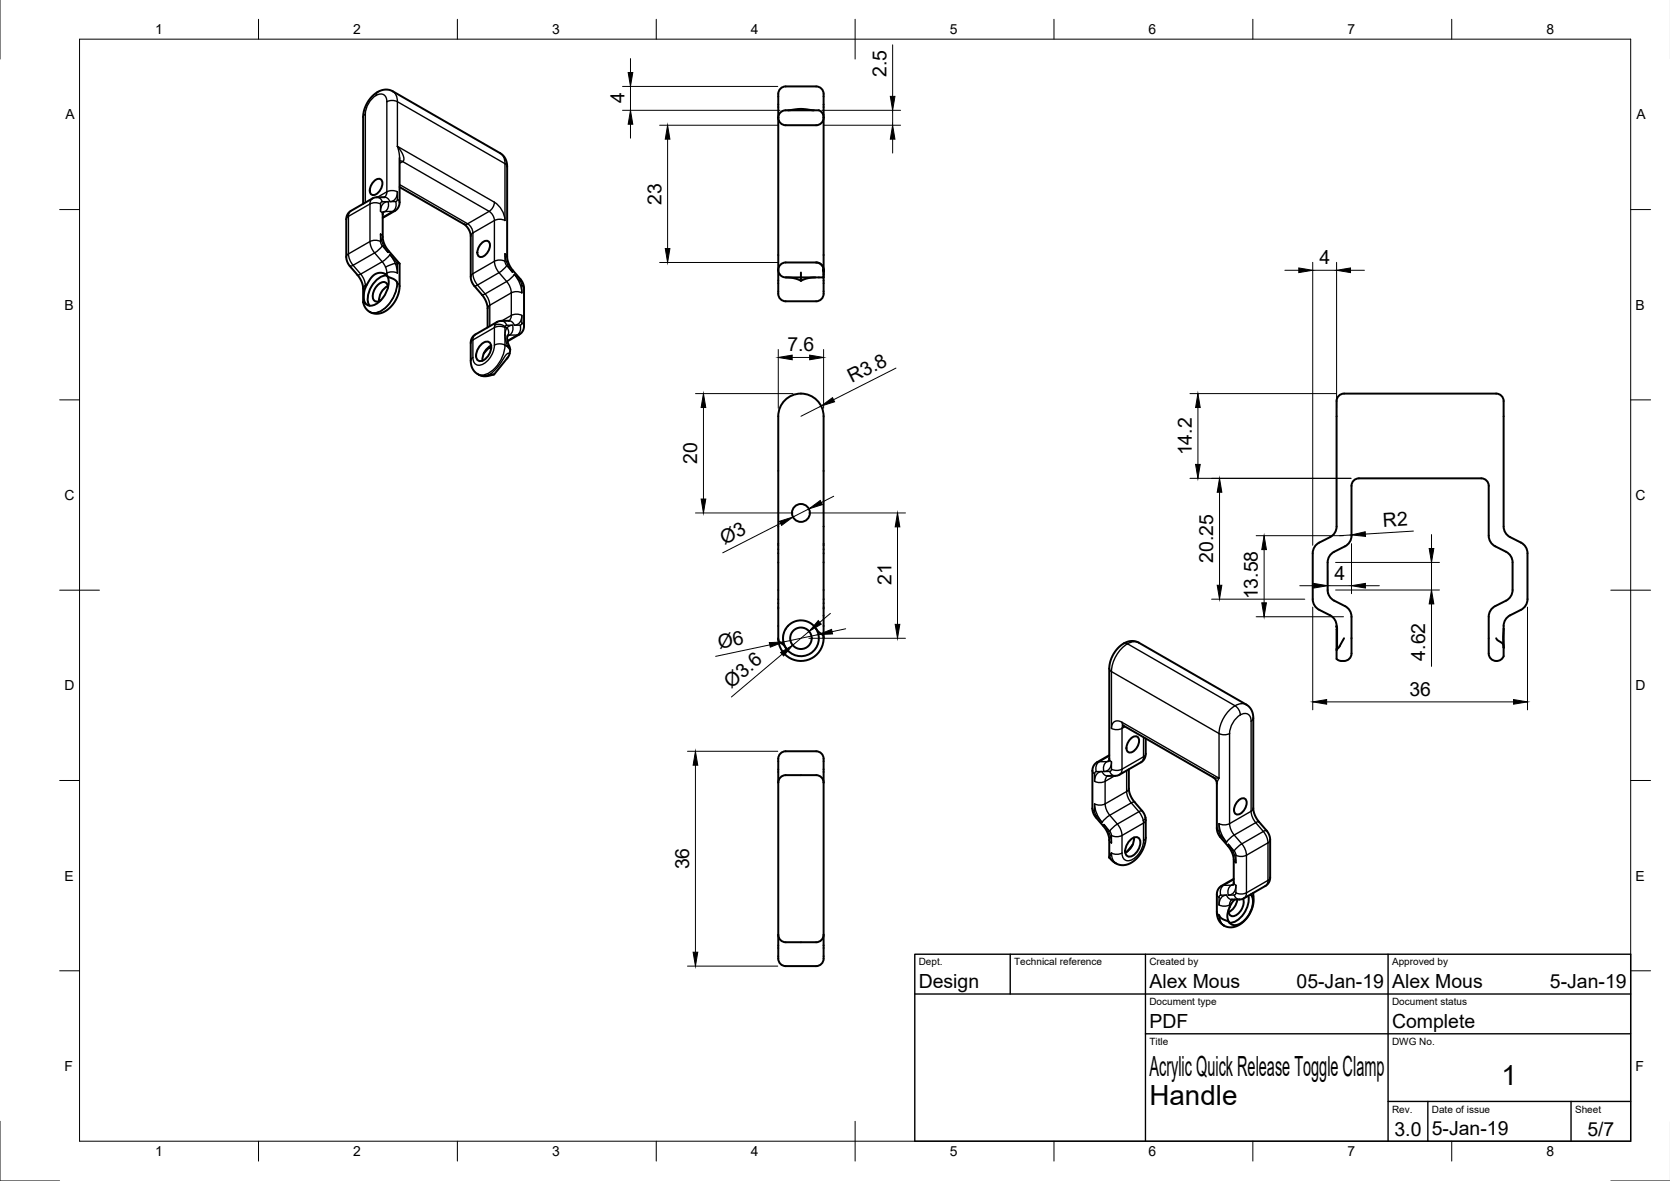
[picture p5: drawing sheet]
<svg xmlns="http://www.w3.org/2000/svg" width="420mm" height="297mm" viewBox="0 0 420 297" stroke-linecap="round" stroke-linejoin="round" font-family="sans-serif">
<!-- layer: Visible -->
<g fill="none" stroke="#000" stroke-width=".5">
<path d="M100.5 39.7l-.1 12-.8 1.2-3.3 1.9M195.8 29.6a2.08 2.08 0 0 0 2.3 1.9h6.9a2.09 2.09 0 0 0 2.2-1.9M195.8 29.6v38.3M198.2 27.7l3.2-.3 3.4 .3M207.2 29.5v38.4a1.88 1.88 0 0 0-1.9-1.9M207.2 29.5v-5.5a2.08 2.08 0 0 0-1.9-2.3h-7.6a2.09 2.09 0 0 0-1.9 2.3v5.6M207.2 29.5a1.75 1.75 0 0 0-1.2-1.8l-8.6 .1-1.1 .6-.5 1.2M91.4 51.3v-22.8l.6-1.8 1-1.7 1.4-1.5 1.5-.7 1.4-.3 1.4 .4 27.8 16.1 .8 1.2 .3 1.5v23.5l.9 2.1 2.9 3.6 .4 1.6-.1 10.3-.8 1.2-3.2 1.8M94.2 45.5a1.13 1.13 0 0 1 1.6-.4 1.13 1.13 0 0 1 .4 1.5 2.51 2.51 0 0 1-2.7 2.4 2.52 2.52 0 0 1 .7-3.5zM96.4 53.3l-.1 6.3 .2 1.2 1 2 3 3.5M96.7 49.6h-2.1l-.8 .3-5.7 3.3-.6 .7-.3 .8v10.5l.5 1.4 2.5 2.8 .8 1.6 .4 1.3v3.7M96.7 49.6h.1"/>
<path d="M100.5 47.1l16.2 9.3 1.1 1.1 .6 1.7 .1 11 .5 1.3 2.5 3 .9 1.7 .3 1.3v4.9M97.3 69.3l2.1 1.1 .6 .8M97.3 69.3l-.8-.6-1.2-.1-1.1 .5-.9 .9-1.1 1.8-.5 1.3-.2 2.1 .4 1.1M97.3 69.3a5.5 5.5 0 0 1-1.6 6.3 2.9 2.9 0 0 1-3.4 1l-.4-.3M97.3 69.3a5.4 5.4 0 0 0-4.6 4.4 3.9 3.9 0 0 0 .3 3.2M97.6 72a4 4 0 0 0-2.2 3.7M97.6 72.4a1.25 1.25 0 0 0-.7-1.4 1.25 1.25 0 0 0-1.6 .4 3.3 3.3 0 0 0-1.1 4.2 1.3 1.3 0 0 0 1.6-.1M100 66.2l.5 .1v6.4l-.6 2-1.2 2-1 1-1 .7-1.1 .4-1.1 .1-1.1-.3-1-.6-.7-1-.3-1 .5 .3M121.3 61.1a1.13 1.13 0 0 1 1.5-.4 1.13 1.13 0 0 1 .4 1.5 2.51 2.51 0 0 1-2.6 2.4 2.52 2.52 0 0 1 .7-3.5zM195.8 67.9v5.6a2.08 2.08 0 0 0 1.9 2.3h7.6a2.08 2.08 0 0 0 1.9-2.3v-5.2M195.8 67.9l.4 1.2 1.1 .6 9.5 .1a.38 .38 0 0 0 .5-.2 .38 .38 0 0 0-.1-.5v-.8M197.9 69.8l1.9 .2 1.7 .6"/>
<path d="M201.5 68.5v2.1M205.1 69.8l-1.9 .2-1.7 .6M205.3 66l.7 .2 .7 .4 .4 .7 .1 1v-.4M205.3 66h-7.2a2.08 2.08 0 0 0-2.3 1.9M207.2 68.3h.1M120.8 86.9a1.63 1.63 0 0 1 2.5-.6 3.5 3.5 0 0 1-2.6 4.5 1.63 1.63 0 0 1-.7-2.4zM123.6 86.9a4 4 0 0 0-2.2 3.8M123.6 87l-1.9 1.9M123.6 87.5l-.7 .1M127.7 84.4v1.3l.7 2.2M127.8 87.3l.6 .6M128.1 80.7h-2.1l-.8 .2-5.6 3.2-.6 .6-.4 .7-.2 .9v4.6l.5 1.8a3.5 3.5 0 0 0 1.6 1.6l1.5 .3 2.2-.4"/>
<path d="M128.1 80.7h.1M128.4 87.9l-.3 1.3-.4 .8-3.4 4.1h-.8M205.3 158.2l1.9 1.8a5.7 5.7 0 0 1-5.3 6.2 5.7 5.7 0 0 1-6.1-5.4M205.3 158.2a4.5 4.5 0 0 1-1.4 6.2 4.5 4.5 0 0 1-6.2-1.5M205.3 158.2l-1.2-1.4-1.7-.7h-1.8l-1.7 .7a4.5 4.5 0 0 0-1.2 6.1M336.3 157.5l.1 .4M336.4 157.9h.1M336.4 157.9v5.2M378.3 158.2a3.2 3.2 0 0 1 1.7-3.4l2.7-1.4a3 3 0 0 0 1.6-2.7v-11.6a3 3 0 0 0-1.6-2.6l-2.7-1.4a3 3 0 0 1-1.7-2.7v-31.1a2.08 2.08 0 0 0-1.9-2.3h-38.2a2.08 2.08 0 0 0-1.9 2.3v31.1a3 3 0 0 1-1.7 2.7l-2.7 1.4a3 3 0 0 0-1.6 2.6v11.6a3 3 0 0 0 1.6 2.7l2.7 1.4a3.3 3.3 0 0 1 1.7 3v5.3M378.3 158.2v4.7M195.8 160.8l.2 .5 1.1 .9 .6 .7M207.2 160.5v-55.8a5.7 5.7 0 0 0-5.7-5.7 5.7 5.7 0 0 0-5.7 5.7v56.1"/>
<path d="M338.2 160.5l-1.2 2.2-.7 .8 .1-.4M376.4 160.5l.4 .5 1.3 .9 .2 1M378.3 162.9v2a1.92 1.92 0 0 1-2.2 1.3 1.92 1.92 0 0 1-1.6-2.1v-9a3 3 0 0 1 1.7-2.7l2.7-1.3a3 3 0 0 0 1.7-2.7v-6.9a3 3 0 0 0-1.7-2.7l-2.7-1.4a3 3 0 0 1-1.7-2.7v-12.5a1.87 1.87 0 0 0-1.8-1.9h-30.8a1.87 1.87 0 0 0-1.9 1.9v12.5a3 3 0 0 1-1.6 2.7l-2.7 1.4a3 3 0 0 0-1.7 2.7v6.9a3 3 0 0 0 1.7 2.7l2.7 1.3a2.99 2.99 0 0 1 1.6 2.7v8.9a2.08 2.08 0 0 1-1.8 2.2h-1.2l-.7-.5 .1-2.6M195.8 196.8a2.08 2.08 0 0 1 2.3-1.8h6.9a2.09 2.09 0 0 1 2.2 1.8M195.8 196.8v-5.6a2.08 2.08 0 0 1 1.9-2.2h7.6a2.09 2.09 0 0 1 1.9 2.2v5.6M195.8 196.8v38.3M207.2 196.8v38.3M278.6 195.2h.1M279 191.5l.1-24.2 .5-1.8 1.1-1.8 1.3-1.3 1.5-.9 1.5-.3 1.4 .4 27.2 15.6 .8 .7 .6 1.1 .3 1.4v23.2l.3 1.1 .6 1.2 2.7 3.3 .6 1.3 .1 10.4-.3 1-.7 .8-5.7 3.3-.8 .2-2.2 .1M279.1 190l-3.5 2-.6 .8-.2 1.1 .1 10 .5 1.3 2.6 3 .8 1.6 .3 1.3v4.6M282.4 182.4l22.9 13.1 .5 .5 .3 1.1 .1 11.6 .5 1.5 2.6 3.1 .9 1.8 .2 1.1-.1 6.4M284 193.5v5l.3 1.3 .8 1.5 2.5 3 .6 1.3 .1 5.1-.2 1.4-.6 1.6-1 1.6-1.2 1.2-1.4 .8-1.2 .3-1.3-.2-1.2-.6-1.1-1.1"/>
<path d="M284.6 185.7a1.13 1.13 0 0 1 1.5-.4 1.13 1.13 0 0 1 .4 1.5 2.52 2.52 0 0 1-2.6 2.4 2.52 2.52 0 0 1 .7-3.5zM288.3 185.7l-.1 4.3-.2 .7-.5 .7-6.1 3.6-2.8 .2M279.6 214.6l-.5 1.1M284.2 211.5a1.63 1.63 0 0 1 2.4-.6 3.5 3.5 0 0 1-2.6 4.6 1.63 1.63 0 0 1-.7-2.5zM285 212.5l-1.4 1.7M285.3 210.6a4 4 0 0 1-2.2 3.8M311.6 201.3a1.13 1.13 0 0 1 1.6-.4 1.13 1.13 0 0 1 .4 1.5 2.52 2.52 0 0 1-2.7 2.4 2.52 2.52 0 0 1 .7-3.5zM195.8 235.1a2.08 2.08 0 0 0 2.3 1.9h6.9a2.09 2.09 0 0 0 2.2-1.9M195.8 235.1v5.6a2.08 2.08 0 0 0 1.9 2.3h7.6a2.08 2.08 0 0 0 1.9-2.3v-5.6M306.7 230.1l.6 .9 2.1 1.1M310.4 221l-3.3 2-.9 1.2v5.9l.4 1.2 .7 1.1 1.4 .7 1.3 .1 1.5-.4 1.2-.9 1.3-1.4 .9-1.8 .5-1.6-.1-1.7M310.7 226.2l-1.1 1.4-.7 2-.1 1.3 .6 1.2"/>
<path d="M311.3 226.2a4.1 4.1 0 0 1-2.2 3.2M312.7 226.1a3.6 3.6 0 0 1-2.5 4.3 1.19 1.19 0 0 1-1.1-1.5M314.1 225.3a6.4 6.4 0 0 1-4.3 6.8h-.5M314.7 225l.1 .1M314.8 225.1l.3 .3h.2M314.8 225.1a5.5 5.5 0 0 1-1.6 6.3 2.9 2.9 0 0 1-3.5 1.1l-.3-.4M315.3 224.6v.8"/>
<circle cx="201.5" cy="129" r="2.25"/>
<circle cx="201.5" cy="160.5" r="2.7"/>
</g>
<!-- layer: Visible Narrow -->
<g fill="none" stroke="#000" stroke-width=".35">
<path d="M91.9 28.7v22.3M91.9 28.7l-.5 .8M94.6 24a6 6 0 0 0-2.7 4.7M94.6 24a1.66 1.66 0 0 1 1.9-.2 1.66 1.66 0 0 1 .8 1.8M95 23.1l-.3 .4-.1 .5M97.3 25.6v22.6M97.3 25.6l1.4-.3 1.3 .3M98.8 23l.9 1 .3 1.6M100 36.8l.5 2.9M100 36.8l1 1.3 .5 1.3a1.06 1.06 0 0 1-.2 1.2M100 25.6l27 15.6M100 25.6v11.2"/>
<path d="M100 36.8l24.4 14.1M125.9 38.5l.8 1.1 .3 1.6M87.7 54.4v9.5M87.7 54.4l-.6 .8M88.3 53a1.5 1.5 0 0 0-.6 1.4M93.1 51.3l-5.4 3.1M93.1 51.3v9.4M93.1 51.3l1.3-.3 1.3 .3M93.7 49.9a1.5 1.5 0 0 0-.6 1.4M94.8 49.6l.7 .2 .5 .5 .2 .4-.3 .1-.2 .5M95.7 58.9l.6 .7M95.7 53.2l.6 .7"/>
<path d="M95.7 51.3v1.9M95.7 58.9v1.8M95.7 58.9l.2 1.3 .5 1.4 1.2 1.9M96.9 53.2h1.9l-2.5 1.4M96.9 53.2l-.6 .3M96.9 53.2l-.5 .1M97.3 48.2l-2.4 1.4M97.3 48.2a1.53 1.53 0 0 1-.6 1.4l.7 .2 .7 .9M97.3 48.2l1.4-.3 1.3 .3M97.6 50.7h-1.4M97.6 50.7a2.12 2.12 0 0 1-.7 2.5M97.6 50.7a2.09 2.09 0 0 0-1.9 2.5"/>
<path d="M99.5 50.7h-1.4M99.5 50.7a2.11 2.11 0 0 1-.7 2.5l.6-.2M100 50.1l.5 .8M100 48.2v1.9M100 48.2a2.09 2.09 0 0 1-1.9 2.5M100 50.1l-.1 .3-.4 .3M100.5 46.4l17.2 9.9 5.4-3.1M100.5 40.5l.8 .1M101.3 40.6l21.8 12.6M101.3 40.6l-.8 .5M116.7 56.4l1-.1 .3 .2 .8 1.2 .2 .9M119 58.6v10.2"/>
<path d="M119 58.6l-.6 .7M123.1 53.2l.9 1 .4 1.3M124.4 55.5l-5.4 3.1M124.4 55.5v10.2M124.4 50.9a5.9 5.9 0 0 1 2.6 4.6M124.4 50.9l-.4 1.3-.9 1M124.4 55.5l1.3-.4 1.3 .4M127 41.2l.6 .7M127 41.2v14.3M87.7 63.9l-.6 .7M87.7 63.9l.3 1.4 .8 1.4M88.8 66.7l2 2.2"/>
<path d="M88.8 66.7l-.8 .2M90.8 68.9l.8 1.4 .3 1.5M90.8 68.9l-.9 .2M91.9 71.8v.6M91.9 71.8l-.5 .8M92.3 71.6l-.4 .2M93.1 60.7l-5.4 3.2M93.1 60.7l.3 1.5 .8 1.4M93.1 60.7l1.3-.3 1.3 .3M94.2 63.6l-5.4 3.1M94.2 63.6l2 2.2M95.7 60.7l.5 1.1"/>
<path d="M96.2 65.8l-5.4 3.1M96.2 65.8l.8 1.4M96.2 61.8l1.4 1.7M96.2 61.8l-1.1 1.2-.8 .6M97 67.2l.3 1.5M97.3 68.7v.6M97.3 68.7l-.4 .2M97.3 68.7l1.4-.3 1.3 .3M97.7 63l-.1 .5M98.1 64l1.9 2.2v.4M98.1 64l1.4 2.3M98.1 64l-1 1.2-.9 .6"/>
<path d="M99.5 66.3l-2.5 .9M99.5 66.3l.5 .3M99.5 66.3l.5 2.4M99.9 71a8.3 8.3 0 0 1-5.4 7.7l-1.5-.3M100 66.6v2.1M100.5 72l-.5-.8a8.4 8.4 0 0 1-5.2 7.5h-1.2l-.5-.2M119 68.8l.3 1.5 .8 1.4M119 68.8l-.6 .8M120.1 71.7l2 2.2M120.1 71.7l-.8 .2M122.1 73.9l.8 1.4 .3 1.5M122.1 73.9l-.9 .2"/>
<path d="M123.2 76.8v5.2M123.2 76.8l-.5 .7M124.4 65.7l-5.4 3.1M124.4 65.7l1.3-.3 1.3 .3M124.4 65.7l.3 1.5 .9 1.4M125.6 68.6l-5.5 3.1M125.6 68.6l1.9 2.2M127 63.8l.6 .8M127 63.8v1.9M127 65.7l.5 1.1M127 63.8l.2 1.4 .5 1.4 1.2 1.9M127.5 70.8l-5.4 3.1"/>
<path d="M127.5 70.8l.8 1.4 .3 1.5M127.5 66.8l1.4 1.7M127.5 66.8l-1 1.1-.9 .7M128.6 73.7l-5.4 3.1M128.6 79.3l-2.3 1.4M128.6 73.7v5.6M128.6 79.3a1.53 1.53 0 0 1-.5 1.4l.6 .2 .7 .9M128.6 73.7l1.4-.4 1.3 .4M128.6 79.3l1.4-.3 1.3 .3M129 68l-.1 .5M129.4 69l1.5 1.7M129.4 69l1.2 1.9 .5 1.4 .2 1.4"/>
<path d="M129.4 69l-1 1.2-.9 .6M130.9 70.7l.4 1.1M130.9 70.2v.5M131.3 71.8v1.9M131.3 79.3v1.9M131.3 79.3a2.09 2.09 0 0 1-1.9 2.5M131.3 71.8l.5 .7M119 89.9l-.6 .8M119.6 84.1a1.5 1.5 0 0 0-.6 1.4l-.6 .8M123.6 87.4h-.5M124.4 82.4l-5.4 3.1v4.4M124.4 82.4v4.4"/>
<path d="M124.4 82.4l1.3-.3 1.3 .3M124.4 86.8a5.6 5.6 0 0 1-3.6 5 1.58 1.58 0 0 1-1.8-1.9M124.5 81.8l-.1 .6M124.5 81.8l1.3-.2 1.3 .6M125 81l-.5 .8M126.1 80.7l1 .4 .4 .7M127 86.8l-1.3-.3-1.3 .3M127 82.4l.1 2.8 .7 2.1-.5-.3M127 86.8l.3 .2M127 86.8a8.4 8.4 0 0 1-5.1 7.5h-1.2l-.5-.2M127.1 82.2l-.1 .2M127.1 82.2l.5 .3"/>
<path d="M127.3 87h.1M127.5 81.8l-.4 .4M127.6 82.5l-.5 1.2-.1 3.1M127.6 82.5a1.61 1.61 0 0 1 .1 1.9M128.2 88.9h-.4l-.4 .3-1.9 2.8-1.4 1.5a3.4 3.4 0 0 1-3.6 .8M128.9 81.8h-1.4M128.9 81.8a1.84 1.84 0 0 1-1.2 2.6M128.9 81.8l-.7 .2-.6 .5M130.1 84.3h-1.9l-.6 .3M130.1 84.3l-2.4 1.4M130.7 84.1l-.6 .2M130.9 81.8h-1.5"/>
<path d="M130.9 81.8a2.12 2.12 0 0 1-.8 2.5M131.3 81.2l-.1 .3-.3 .3M131.3 81.2l.5 .8M279.1 168.1l.5 .8M279.6 168.9l27.1 15.6v11.2l-24.4-14M279.6 168.9v14.3M282.7 161.8l1 .1M283.7 161.9l27 15.6M283.7 161.9a8.9 8.9 0 0 0-4.1 7M286.5 161.6l-1.3-.2-1.5 .5M310.7 177.5l1 1 .4 1.3M310.7 177.5a8.9 8.9 0 0 0-4 7l1.3 .3 1.4-.3"/>
<path d="M312.1 179.8a6 6 0 0 0-2.7 4.7M312.1 179.8a1.66 1.66 0 0 1 1.9-.2 1.66 1.66 0 0 1 .8 1.8M313.6 177.2l-1.3-.2-1.6 .5M274.8 193.9l.6 .7M275.4 194.6v1.9M275.4 196.5l1.3 .3 1.3-.3M275.8 194.1h-.2l-.2 .5M276 191.7l.6-.1a2.12 2.12 0 0 0-.8 2.5M277.3 194l-1.5 .1M277.3 194a2.09 2.09 0 0 0-1.9 2.5M277.3 194l.7 1 .6 .2a1.53 1.53 0 0 0-.6 1.3M278 196.5v5.7"/>
<path d="M279 191.4a1.75 1.75 0 0 0-1.3 2.6M279.1 190.8l.5 .8M279.1 190.1l-2.5 1.5h1.9l.5-.4M279.2 194h-1.5M279.2 194l.4 .7 .9 .4M279.6 191.6v1.9M279.6 193.5l1.4 .3 1.3-.3M279.6 183.2l1.4 .3 1.3-.3M279.6 191.6a2.09 2.09 0 0 1-1.9 2.4M279.6 193.5l-.2 .5h-.2M280.4 195.1l-2.4 1.4M282.3 183.2v10.3"/>
<path d="M282.3 181.7a1.62 1.62 0 0 0-1.9-.2 1.62 1.62 0 0 0-.8 1.7M282.3 193.5a1.5 1.5 0 0 1-.6 1.3M282.3 181.7l.1 .5 .3 .3M282.5 182.5l-.2 .7M283.1 182.8l-.8 .4M283.5 199.1l-5.5 3.1M283.5 193.8v5.3M283.5 199.1l.3 1.4 .8 1.4M284 198.3l-.5 .8M287.7 190.3l-5.4 3.2M287.7 185.4v4.9M287.7 190.3a1.5 1.5 0 0 1-.6 1.4"/>
<path d="M288.3 189.6l-.6 .7M305.2 195.5l1.5 .2-.6 1.4M309.4 184.5v22.7M314.8 181.4v22.6M315.3 180.6l-.5 .8M274.8 203.3l.6 .8M275.4 202.2v1.9M275.4 204.1l.4 1M275.4 202.2l1.3 .3 1.3-.3M275.4 202.2l.4 2 .6 1.4 .9 1.2 1-1.1 .9-.7M275.8 205.1l1.5 1.7M275.8 205.1l-.1 .5"/>
<path d="M277.7 207.4l1.5 1.7M277.7 207.4l.9 1.2 .7 1.4 .3 2M277.7 207.4l-.1 .4M278 202.2l.4 1.5 .8 1.4M279.1 211.3l.5 .7M279.1 215.6l1.4 1.4M279.2 209.1l1-1.2 .9-.6 .9 1.4 .3 1.4M279.2 209.1l.4 1M279.6 210.1v1.9M279.6 210.1l1.4 .3 1.3-.3M282.3 210.1v4.5M282.3 214.6l-1.3 .3-1.4-.3 .3 1.6 .9 1"/>
<path d="M284.6 201.9l-5.4 3.1M284.6 201.9l1.9 2.3M285.4 201.7l-.8 .2M286.5 204.2l.6 .8 .5 1.3M286.5 204.2l-5.4 3.1-1.9-2.3M287.4 204l-.9 .2M287.6 206.3l.1 .7M287.7 207l-5.4 3.1M287.7 207v4.4M287.7 211.4a5.6 5.6 0 0 1-3.6 5.1 1.58 1.58 0 0 1-1.8-1.9M288.2 205.6l-.1 .4-.5 .3M288.3 210.7l-.6 .7"/>
<path d="M288.3 206.3l-.6 .7M306.1 208.3l.6 .7M306.7 207.2l1.3 .3 1.4-.3M306.7 207.2v1.8M306.7 209l.4 1.1M306.7 207.2l.4 2 .6 1.4 .9 1.2M307.1 210.1l1.5 1.7M307.1 210.1l-.1 .5M309.1 212.3l1.4 1.7M309.1 212.3l.8 1.3 .7 1.4 .3 2M309.1 212.3l-.1 .5M309.4 207.2l.3 1.4 .8 1.4"/>
<path d="M310.4 216.2l.5 .8M310.5 214l.4 1.1M310.5 210l-.9 .7-1 1.1M310.5 210l1.9 2.2M310.9 215.1v1.9M310.9 215.1l1.4 .3 1.3-.3M312.4 212.2l.9 1.4 .3 1.5M312.4 212.2l-.9 .7-1 1.1M313.6 215.1v9.5M314.8 204l-5.4 3.2M314.8 204l.3 1.5 .8 1.4M315.3 203.3l-.5 .7"/>
<path d="M315.9 206.9l-5.4 3.1M315.9 206.9l1.9 2.2M316.8 206.7l-.9 .2M317.8 209.1l.9 1.4 .3 1.5M317.8 209.1l-5.4 3.1M318.7 208.9l-.9 .2M319 212l-5.4 3.1M319 212v9.4M319.6 211.2l-.6 .8M306.1 225l.6 .7M306.1 229.4l.6 .7 .3 1.7 .9 1M306.7 227.6l1.3 .3 1.4-.3"/>
<path d="M306.7 225.7v1.9M306.8 230.4l.3 1.5 .9 .9M307.1 225.1l-.2 .1-.2 .5M307.9 222.7l-.6 .1M307.9 222.7a2.12 2.12 0 0 0-.8 2.4M308.6 225.1l.4 .7 .9 .4-.4 .6-.1 .8M308.6 225.1h-1.5M308.6 225.1a2.09 2.09 0 0 0-1.9 2.5M309.4 227.6v.6M309.8 227.4l-.4 .2M309.8 222.7h-1.9M309.8 222.7a2.12 2.12 0 0 0-.7 2.4"/>
<path d="M310.3 222.5l-.5 .2M310.4 222.3l-.6 .4M310.4 221.9l.5 .8M310.4 221.2l-2.5 1.5M310.5 225.1h-1.4M310.5 225.1l.4 .7 1 .4M310.9 222.7v1.9M310.9 224.5l1.4 .4 1.3-.4M310.9 222.7a2.09 2.09 0 0 1-1.8 2.4M310.9 224.6l-.2 .4-.2 .1M313.6 224.6a1.5 1.5 0 0 1-.6 1.3M314.8 224.9v.2"/>
<path d="M319 221.4l-5.4 3.2M319 221.4a1.5 1.5 0 0 1-.6 1.4M319.6 220.7l-.6 .7"/>
</g>
<!-- layer: Border -->
<g fill="none" stroke="#000" stroke-width=".25">
<path d="M0 -.1v15M20 9.9h390.3v277.1h-390.3zM65 4.8v5.1M115.1 4.8v5.1M165.1 4.8v5.1M215.1 4.8v10.1M265.2 4.8v5.1M315.2 4.8v5.1M365.2 4.8v5.1M15 52.7h5M410.3 52.7h5M15 100.6h5"/>
<path d="M410.3 100.6h5M15 148.4h10M405.3 148.4h10M15 196.3h5M410.3 196.3h5M15 244.2h5M410.3 244.2h5M0 282v15h15M65 287v5M115.1 287v5M165.1 287v5M215.1 282v10"/>
<path d="M265.2 287v5M315.2 287v5M365.2 287v5M405.3 297h14.9"/>
</g>
<!-- layer: TitleBlock -->
<path d="M230.2 240h180.1v47h-180.1zM230.2 250h180.1M254.2 240v10M288.2 240v47M349.2 240v47M288.2 260h122.1M349.2 277h61.1M359.2 277v10M395.3 277v10" fill="none" stroke="#000" stroke-width=".35"/>
<!-- layer: Dimensions -->
<g fill="none" stroke="#000" stroke-width=".25">
<path d="M158.6 14.7v3.5M224.6 11.3v12.9M156.6 27.7h39.6M156.6 21.7h39.1M158.6 21.7v6M158.6 31.2v3.6M166 31.5h29.7M168 35v27.5M206.8 27.7h19.8M207.3 31.5h19.3M224.6 27.7v3.8M224.6 35v3.5"/>
<path d="M166 66h29.7M323.3 68h3.5M330.3 66v71.1M330.3 68h6M336.3 66v36.7M339.8 68h3.5M175 99h24.5M195.8 87.9v14.8M199.3 89.9h4.4M207.2 87.9v14.8M225.4 92.6l-15.7 7.9M299.4 99h36.7"/>
<path d="M177 102.5v23M206.6 102.1l-5.1 2.6M301.4 102.5v14.3M175 129h24.5M196.4 131.6l-14.6 7.4M203.5 129h24.3M203.5 128l-4 2M209.8 124.8l-3.2 1.6M225.8 132.5v24.5M299.4 120.3h40.5M306.8 123.8v23.4M316 134.7h22"/>
<path d="M318 138.2v13.4M340 134.5l-3 .2M340 136.7v12.6M355.6 133.6l-12.1 .7M360.2 134.5v3.5M197.2 159.1l-.2 1.3 .1 1.2 .8 1.7M203.6 158.8l-4.2 3.5M205.9 159.6l-8.8 1.9M208.9 154.3l-2.7 2.2M212.8 158.2l-3.5 .7M304.8 150.7h23.5M316 155.1h22"/>
<path d="M327 147.3h3.5M330.3 152.7v25.8M334 143.5v5.8M334 147.3h6M336 141.5h26.2M336 148.4h26.2M343.5 147.3h3.5M360.2 141.5v6.9M360.2 151.9v15.7M384.3 152.7v25.8M193.7 162.2l-13.7 2.9M196.8 164.5l-12.8 10.8"/>
<path d="M203.5 160.5h24.3M333.8 176.5h47M173 189h22.7M175 192.5v47M173 243h22.7"/>
</g>
<g fill="#000" stroke="#000" stroke-width=".25">
<path d="M158 18.2h1.2l-.6 3.5zM158.6 27.7l.6 3.5h-1.2zM168 31.5l.5 3.5h-1.1zM224.6 31.5l.6 3.5h-1.2zM224 24.2h1.2l-.6 3.5zM167.4 62.5h1.1l-.5 3.5zM326.8 67.4l3.5 .6-3.5 .6zM336.3 68l3.5-.6v1.2zM195.8 89.9l3.5-.6v1.2zM203.7 89.3l3.5 .6-3.5 .6zM177 99l.6 3.5h-1.2zM206.6 102.1l2.9-2.1 .5 1.1z"/>
<path d="M301.4 99l.6 3.5h-1.2zM300.8 116.8h1.2l-.6 3.5zM176.4 125.5h1.2l-.6 3.5zM196.1 131.1l3.4-1.1-2.9 2.1zM203.5 128l2.9-2.1 .5 1zM225.8 129l.6 3.5h-1.2zM306.8 120.3l.6 3.5h-1.2zM318 134.7l.6 3.5h-1.1zM340 134.5l3.5-.8 .1 1.2zM359.6 138h1.1l-.5 3.5zM205.9 156.1l.7 .9-3 1.8zM205.9 159.6l3.3-1.3 .3 1.1z"/>
<path d="M225.2 157h1.2l-.6 3.5zM306.2 147.2h1.2l-.6 3.5zM317.5 151.6h1.1l-.6 3.5zM330.5 146.7l3.5 .6-3.5 .6zM340 147.3l3.5-.6v1.2zM360.2 148.4l.5 3.5h-1.1zM193.6 161.6l3.5-.1-3.3 1.3zM196.4 164.1l3-1.8-2.3 2.7zM330.3 176.5l3.5-.5v1.1zM380.8 176l3.5 .5-3.5 .6zM175 189l.6 3.5h-1.2zM174.4 239.5h1.2l-.6 3.5z"/>
</g>
<g font-size="7">
<text x="289.2" y="270.5">Acrylic Quick Release Toggle Clamp</text>
<text x="377.8" y="272.9">1</text>
<text x="289.2" y="278">Handle</text>
</g>
<g font-size="4.9">
<text x="223" y="19.4" transform="rotate(-90 223 19.4)">2.5</text>
<text x="157.1" y="26" transform="rotate(-90 157.1 26)">4</text>
<text x="166.4" y="51.4" transform="rotate(-90 166.4 51.4)">23</text>
<text x="332" y="66.5">4</text>
<text x="198.1" y="88.3">7.6</text>
<text x="214.4" y="96.4" transform="rotate(-27 214.4 96.4)">R3.8</text>
<text x="175.4" y="116.7" transform="rotate(-90 175.4 116.7)">20</text>
<text x="299.9" y="114.6" transform="rotate(-90 299.9 114.6)">14.2</text>
<text x="182.2" y="137" transform="rotate(-27 182.2 137)">Ø3</text>
<text x="348" y="132.5" transform="rotate(-4 348 132.5)">R2</text>
<text x="305.3" y="141.6" transform="rotate(-90 305.3 141.6)">20.25</text>
<text x="224.3" y="147.1" transform="rotate(-90 224.3 147.1)">21</text>
<text x="335.8" y="145.8">4</text>
<text x="316.5" y="150.8" transform="rotate(-90 316.5 150.8)">13.58</text>
<text x="181" y="163.2" transform="rotate(-12 181 163.2)">Ø6</text>
<text x="358.6" y="166.2" transform="rotate(-90 358.6 166.2)">4.62</text>
<text x="184" y="173.2" transform="rotate(-40 184 173.2)">Ø3.6</text>
<text x="354.6" y="175">36</text>
<text x="173.4" y="218.7" transform="rotate(-90 173.4 218.7)">36</text>
<text x="231.2" y="248.5">Design</text>
<text x="289.2" y="248.5">Alex Mous</text>
<text x="326.2" y="248.5">05-Jan-19</text>
<text x="350.2" y="248.5">Alex Mous</text>
<text x="390" y="248.5">5-Jan-19</text>
<text x="289.2" y="258.5">PDF</text>
<text x="350.2" y="258.5">Complete</text>
<text x="350.8" y="285.7">3.0</text>
<text x="360.2" y="285.5">5-Jan-19</text>
<text x="399.4" y="285.7">5/7</text>
</g>
<g font-size="3.5">
<text x="39" y="8.6">1</text>
<text x="88.9" y="8.6">2</text>
<text x="138.9" y="8.6">3</text>
<text x="188.9" y="8.6">4</text>
<text x="239" y="8.6">5</text>
<text x="288.9" y="8.6">6</text>
<text x="339" y="8.6">7</text>
<text x="389.1" y="8.6">8</text>
<text x="16.4" y="30">A</text>
<text x="411.7" y="30">A</text>
<text x="16.2" y="77.9">B</text>
<text x="411.5" y="77.9">B</text>
<text x="16.3" y="125.8">C</text>
<text x="411.5" y="125.8">C</text>
<text x="16.2" y="173.6">D</text>
<text x="411.5" y="173.6">D</text>
<text x="16.3" y="221.5">E</text>
<text x="411.5" y="221.5">E</text>
<text x="16.3" y="269.4">F</text>
<text x="411.5" y="269.4">F</text>
<text x="39" y="290.8">1</text>
<text x="88.9" y="290.8">2</text>
<text x="138.9" y="290.8">3</text>
<text x="188.9" y="290.8">4</text>
<text x="239" y="290.8">5</text>
<text x="288.9" y="290.8">6</text>
<text x="339" y="290.8">7</text>
<text x="389.1" y="290.8">8</text>
</g>
<g font-size="2.5">
<text x="231.2" y="242.8">Dept.</text>
<text x="255.2" y="242.8">Technical reference</text>
<text x="289.2" y="242.8">Created by</text>
<text x="350.2" y="242.8">Approved by</text>
<text x="289.2" y="252.8">Document type</text>
<text x="350.2" y="252.8">Document status</text>
<text x="289.2" y="262.8">Title</text>
<text x="350.2" y="262.8">DWG No.</text>
<text x="350.2" y="279.8">Rev.</text>
<text x="360.2" y="279.8">Date of issue</text>
<text x="396.3" y="279.8">Sheet</text>
</g>
</svg>
